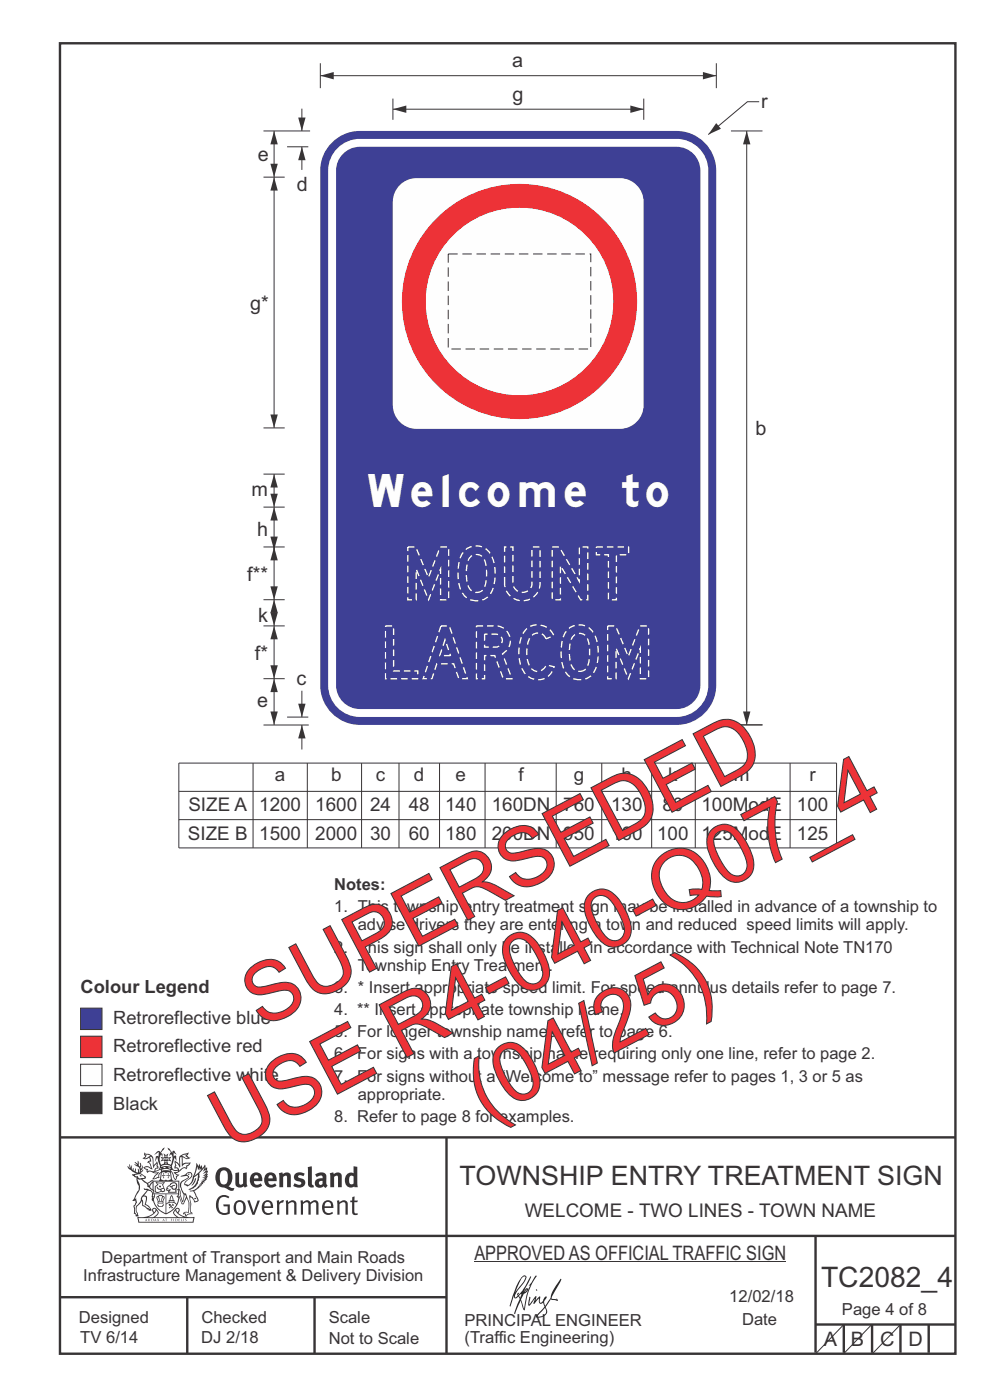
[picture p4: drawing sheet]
<svg xmlns="http://www.w3.org/2000/svg" width="210mm" height="297mm" viewBox="0 0 210 297" stroke-linecap="round" stroke-linejoin="round" font-family="sans-serif">
<g fill="none" stroke="#373435" stroke-width=".51">
<path d="M12.7 9.2h190v278h-190zM12.7 241.3h190M94.7 241.4v45.8M12.7 275.2h82M12.7 262.2h190.1M39.7 275.2v12M66.7 275.2v12M173 262.1v24.9M173 281h29.6M179 281v6M185 281v6M191 281v6"/>
<path d="M197 281v6"/>
</g>
<g fill="#373435">
<path d="M47 248.4a2.55 2.55 0 0 0 0 2.7l.3 .2a.81 .81 0 0 0 1-1v-.5a1.04 1.04 0 0 0-1.1-1.5zM46.3 248.1a1.82 1.82 0 0 1 2.1-.2 1.82 1.82 0 0 1 .9 1.8 2.29 2.29 0 0 1-.8 2l.7 .3h.5l-.2 .6a2.87 2.87 0 0 1-2-.7 2.12 2.12 0 0 1-1.7-3.1z" fill-rule="evenodd"/>
<path d="M49.9 248.9l.8-.2v2a.46 .46 0 0 0 .3 .6 .46 .46 0 0 0 .6-.3v-2.1l.7-.2v2.4l.2 .5-.5 .3-.3-.3a1.02 1.02 0 0 1-1.2 .3 1.02 1.02 0 0 1-.6-1.1z" fill-rule="evenodd"/>
<path d="M54 249.5l-.1 .5h.9a.49 .49 0 0 0-.2-.6 .49 .49 0 0 0-.6 .1zM53.4 249.1a1.34 1.34 0 0 1 1.6-.2 1.34 1.34 0 0 1 .6 1.5v.2h-1.7a.77 .77 0 0 0 .5 .8 .77 .77 0 0 0 .9-.4l.3 .5a1.59 1.59 0 0 1-2 .2 1.59 1.59 0 0 1-.5-2.1z" fill-rule="evenodd"/>
<path d="M57 249.5l-.1 .5h1a.49 .49 0 0 0-.2-.6 .49 .49 0 0 0-.7 .1zM56.4 249.1a1.34 1.34 0 0 1 1.6-.2 1.34 1.34 0 0 1 .7 1.5v.2h-1.8a.77 .77 0 0 0 .5 .8 .77 .77 0 0 0 .9-.4l.4 .5a1.59 1.59 0 0 1-2.1 .2 1.59 1.59 0 0 1-.5-2.1z" fill-rule="evenodd"/>
<path d="M59.2 248.9l.7-.2 .1 .4a.95 .95 0 0 1 1-.3 .95 .95 0 0 1 .7 .8v2.3h-.8v-2.3a.46 .46 0 0 0-.8 .1v2.2h-.8z" fill-rule="evenodd"/>
<path d="M62.6 249.1a1.75 1.75 0 0 1 2-.1l-.2 .5-.6-.2a.43 .43 0 0 0-.6 .3l.4 .3a1.04 1.04 0 0 1 1.2 1.1 1.04 1.04 0 0 1-1.4 1l-1.2-.4 .3-.6 1 .4 .4-.4a.88 .88 0 0 0-1-.5l-.4-.2-.1-.4z" fill-rule="evenodd"/>
<path d="M65.3 247.6l.8-.2 .1 3.8 .3 .2 .1 .4a.88 .88 0 0 1-1 0 .88 .88 0 0 1-.3-1z" fill-rule="evenodd"/>
<path d="M67.8 250.6a.43 .43 0 0 0-.1 .7 .43 .43 0 0 0 .7-.1v-.7zM66.8 249.1a1.7 1.7 0 0 1 2.4 .1v1.9l.3 .4-.4 .5-.5-.4a1.03 1.03 0 0 1-1.7-.1 1.03 1.03 0 0 1 .8-1.5h.7v-.4a.8 .8 0 0 0-1.2 .1z" fill-rule="evenodd"/>
<path d="M70 248.9l.7-.2 .1 .4a.95 .95 0 0 1 1-.3 .95 .95 0 0 1 .7 .8v2.3h-.8v-2.3a.46 .46 0 0 0-.8 .1v2.2h-.8z" fill-rule="evenodd"/>
<path d="M74.3 249.5a1.48 1.48 0 0 0 0 1.7h.5l.2-.1v-1.5l-.3-.2zM75 247.4l.8 .1 .1 4.4h-.7l-.1-.2a1.26 1.26 0 0 1-1.4 0 1.26 1.26 0 0 1-.5-1.3 1.29 1.29 0 0 1 .4-1.4 1.29 1.29 0 0 1 1.4-.1z" fill-rule="evenodd"/>
<path d="M46.4 253.9a1.72 1.72 0 0 1 2.3 0l-.3 .3a1.24 1.24 0 0 0-1.4-.2 1.24 1.24 0 0 0-.6 1.4 1.49 1.49 0 0 0 1.2 1.9l.7-.1v-1.3h-.8l-.1-.4h1.3v1.9a1.93 1.93 0 0 1-2.2 0 1.93 1.93 0 0 1-.7-2.2l.2-.8z" fill-rule="evenodd"/>
<path d="M50.4 255.1a1.65 1.65 0 0 0 .2 2.2 .99 .99 0 0 0 1-1.4 .78 .78 0 0 0-.4-.8 .78 .78 0 0 0-.8 0zM50 254.9a1.33 1.33 0 0 1 1.6-.1 1.33 1.33 0 0 1 .5 1.4 1.31 1.31 0 0 1-1.3 1.6 1.31 1.31 0 0 1-1.2-1.6v-.6z" fill-rule="evenodd"/>
<path d="M52.5 254.7l.4-.1 .9 2.6 .8-2.5h.5l-1.1 3h-.5z" fill-rule="evenodd"/>
<path d="M56.3 255.2l-.2 .7h1.3a.7 .7 0 0 0-.3-.8 .7 .7 0 0 0-.8 .1zM55.9 255a1.22 1.22 0 0 1 1.5-.2 1.22 1.22 0 0 1 .5 1.5h-1.8a.93 .93 0 0 0 .5 1 .93 .93 0 0 0 1.1-.2l.2 .3a1.43 1.43 0 0 1-1.8 .1 1.43 1.43 0 0 1-.6-1.7z" fill-rule="evenodd"/>
<path d="M58.7 254.7l.4-.1 .1 .5 .4-.4 .6-.1-.2 .5a.66 .66 0 0 0-.8 .7v1.9h-.4z" fill-rule="evenodd"/>
<path d="M60.6 254.7l.4-.1 .1 .5a.94 .94 0 0 1 1-.5 .94 .94 0 0 1 .8 .8v2.3h-.5l-.1-2.5a.81 .81 0 0 0-1.2 .3v2.2h-.4z" fill-rule="evenodd"/>
<path d="M63.7 254.7l.5-.1 .1 .5 .4-.3a.78 .78 0 0 1 1.1 .3 .9 .9 0 0 1 1-.5 .9 .9 0 0 1 .8 .8v2.3h-.5l-.1-2.5a.67 .67 0 0 0-1.1 .3v2.2h-.5v-2.4l-.4-.3-.7 .4v2.3h-.5z" fill-rule="evenodd"/>
<path d="M69 255.2l-.1 .7h1.3a.7 .7 0 0 0-.3-.8 .7 .7 0 0 0-.9 .1zM68.7 255a1.22 1.22 0 0 1 1.5-.2 1.22 1.22 0 0 1 .5 1.5h-1.8a.93 .93 0 0 0 .4 1 .93 .93 0 0 0 1.2-.2l.1 .3a1.44 1.44 0 0 1-1.7 .1 1.44 1.44 0 0 1-.6-1.7z" fill-rule="evenodd"/>
<path d="M71.4 254.7l.5-.1 .1 .5a.94 .94 0 0 1 1-.5 .94 .94 0 0 1 .8 .8v2.3h-.5l-.1-2.5a.81 .81 0 0 0-1.2 .3v2.2h-.4z" fill-rule="evenodd"/>
<path d="M74.7 253.9l.5-.1v.9h.7l-.1 .3h-.6v2.2l.1 .2h.5l.1 .3a.75 .75 0 0 1-1.2-.6v-2.1h-.4v-.3h.4z" fill-rule="evenodd"/>
<path d="M30.8 244.9l1.1 .3-.9 .5h-.4l.6-.5zM31.8 245.4h.2a2.44 2.44 0 0 1 .4 1.9l.1 .5 .7-1-.1 .6 .3 .3a.57 .57 0 0 0-.6 .7l-1-.1-.5 .2 .2-.5-.8-.3 .7-.1 .9 .5 .1-.1-.6-1.3-.2-.2h.5zM30.7 244.4l-.1 .5 .2 .4-.6 .4a1.04 1.04 0 0 0 1.4-.1l.2 .6-.3 .1-.2 .4a.94 .94 0 0 1 .8 1.1l-.2-.1a1.16 1.16 0 0 0-1.5-.1l.3 .4 .4 .2 .1 .5 .2 .1 .1-.2a.94 .94 0 0 1 1.1 .2l.8 .1-1.2 1.2a1.13 1.13 0 0 0 1.2-.2l.4-.1-.1-.4 .5-.8a.83 .83 0 0 0-.6 1.1l-.3-.1-.7 .4 1.1-1.4-.5 .1-.5-.1 1.3-.5-.1-.1-.9 .4v-.3l.2-.2 .3 .1 .1-.3-.2-.4v-.6l-.1-.4-.7 1v-.7a1.42 1.42 0 0 0-1.6-1.8z" fill-rule="evenodd"/>
<path d="M38.5 245.2l.5-.2 .7-.1-.6 .3 .8 .5h-.3zM38.3 245.5l.2-.1 .1 2a1.69 1.69 0 0 1 1.6-.6l-.8 .5 .1 .5a1.1 1.1 0 0 0-1.5 .6l-.1-.5-.2-.2h-.5l.3-.4-.3-.7a1.42 1.42 0 0 1 .8 1.1l.2-.1zM37.1 246.2l.1 1-.2 .3 .1 .4h.5l.1 .2a.96 .96 0 0 1-1.1-.1l-.1 .1a1.06 1.06 0 0 0 1.3 .2v.1a.72 .72 0 0 1-1 .2l.3 .5 .6 .2-.4 .2-.1 .6-.2-.3-.4-1.1-.4-.4 .4 .9a1.54 1.54 0 0 0 .7 1.2l.2-.3a.58 .58 0 0 1 .4-.8l.2-.1h-.3l-.5-.3 .9-.5a.93 .93 0 0 1 1.2-.5v.2l.2-.2 .1-.5a.99 .99 0 0 0 .7-.8l-1.3 .1-.3 .2-.1-1.4 .9 .4 .9-.3h-.4l-.5-.4 .4-.7-.6 .2a1.46 1.46 0 0 0-1.4 2.1v.4l-.2-.4z" fill-rule="evenodd"/>
<path d="M35.6 248.9l.2 .1-.1 .3 .4 .1h-.4v.6l-.1-.6h-.3l.3-.1z" fill-rule="evenodd"/>
<path d="M34.6 248.9l.2 .1v.3l.3 .1h-.3l-.1 .6v-.6h-.4l.4-.1z" fill-rule="evenodd"/>
<path d="M34.3 248.8a.57 .57 0 0 1 .9 .2 .57 .57 0 0 1 .9-.2l.2 1.4h-.2a.57 .57 0 0 1-.9 0 .69 .69 0 0 1-1.1 0zM34.2 248.1l-.3 2.1-.2 .4h3l-.2-.4-.3-2.1h-.2v.2l-.8-.1-.8 .1v-.2z" fill-rule="evenodd"/>
<path d="M34.2 252.4a.3 .3 0 0 0 .6 0 .3 .3 0 0 0-.6 0zM33.3 250.9l.3 .3-.3 .4a.79 .79 0 0 0 0 1.3l.8-.2-.1-.3a.55 .55 0 0 1-.7-.6l.1-.1 .2 .3 .3 .2 .8-.2-.4-.7 .4-.4-.7 .2zM33 250.7l1.1 .2 .9-.2-.4 .6 .4 1.2a.56 .56 0 0 1-.8 .3l-.2 .1a.73 .73 0 0 1-.9 .1 .73 .73 0 0 1-.3-1v-.4l.6-.4z" fill-rule="evenodd"/>
<path d="M35.6 251.8l.7-.4a.58 .58 0 0 1 1-.1 .58 .58 0 0 1-.4 .9l-.3-.3a.43 .43 0 0 1 .6-.4 .57 .57 0 0 0-.8 .2l-.2-.1-.3 .1 .4 .2a.55 .55 0 0 0 .9 .4v.5h-1.3l.3-.4-.1-.1-.6 .1 .2-.3-.2-.1zM35.4 251.8l-.1 .2a.39 .39 0 0 0 .2 .6h.3l-.2 .4h1.9l-.1-.8a.86 .86 0 0 0-.1-1.3 .86 .86 0 0 0-1.3 .4z" fill-rule="evenodd"/>
<path d="M36 254.8h.8v.2h-.8zM36.4 253.8l.2 .8h-.4zM36.4 253.5l-.3 .5-.1 .6h-.2v.4l-.7 .4 .2 .1a1.48 1.48 0 0 1 2.1 .2l.2-.1-.6-.5v-.5h-.2l-.1-.6z" fill-rule="evenodd"/>
<path d="M35.8 255.4l.4 .1 .1 .3 .3-.2-.2-.2a.38 .38 0 0 1 .5 .5l-.2-.2-.3 .2 .3 .2-.3 .3-.1-.4-.4 .4-.1-.2 .4-.3-.1-.1-.2 .1z" fill-rule="evenodd"/>
<path d="M34.5 254h.2v.2l-.2 .6h-.2zM33.6 255.3h.9v.2a.55 .55 0 0 1-.8 .4v-.2l-.2-.1zM33.4 254h.2l.2 .8h-.2zM33.6 255l.8-.1 .1 .2h-.8zM33.8 253.7h.5l-.2 1.1h-.1zM33.3 253.8l-.1 .3 .3 1.1a.48 .48 0 0 0-.1 .6 .48 .48 0 0 0 .5 .2h.5a.49 .49 0 0 0 .2-.8l.3-1.1-.1-.3a1.42 1.42 0 0 0-1.5 0z" fill-rule="evenodd"/>
<path d="M33.7 251.5l.4 .1 .1 .3h-.3z" fill-rule="evenodd"/>
<path d="M41.3 250.1l.3-.2-.2 .8-.6 .8h-.2l.5-.7z" fill-rule="evenodd"/>
<path d="M39.7 249l.3-.2 .5 .2a.88 .88 0 0 1-.6 1.1 1.22 1.22 0 0 0-.8 1.3l.5 .2a.72 .72 0 0 0 .9-.4l.5-.8 .2-.6 .8-.6v.2a2.85 2.85 0 0 1-2 2.9l.1 .1a2.13 2.13 0 0 0 1.9-1.5v-.3a2.01 2.01 0 0 0 .3-1.7l1.1-1.3-.4 1 .7-.5-.7 1 .8-.4-.8 .8 .7-.2-.9 .6 .8-.1-.8 .4h.7l-.8 .3 .3 .2h-.4l.2 .3h-.4l.2 .3h-.4l.1 .2h-.1a2.16 2.16 0 0 1-2 1.1l.1 .2 .4-.1a.76 .76 0 0 1 .7 .8l.5 1.2-.6 .2a1.45 1.45 0 0 0-1.1-1.3l.2 1.8-.1 1.8 .4 .3a1.07 1.07 0 0 0-1.2 .4v-.3l-.5-.2a.87 .87 0 0 1 1.1-.1v-.7a4.4 4.4 0 0 0-.6-3.1l-.1-.3h-.2a2.16 2.16 0 0 1-.7-2.2l.3-.4 1.2-.7a.55 .55 0 0 0-.4-.8zM37.8 252.4a.76 .76 0 0 1 .3 1.1l.6 1.6 .4-1.7 .2 .1a.61 .61 0 0 1-.1 .9l-.3 .8-.2 .1-.7-1.6-.3 .1a1.18 1.18 0 0 0 .1-1.4zM41.8 247.5l.2 .7 .3-.5v.6l.4-.5a1.9 1.9 0 0 1-1.2 1.4l-.3 .3zM38.2 249.6l1.4-.2 .2 .2v.3l-.5 .2a1.26 1.26 0 0 0-.9 1.9l.2 .7a1.84 1.84 0 0 1 .1 2.1l-.4-1.4a.96 .96 0 0 0-.4-1.2l-.4 .2a.78 .78 0 0 1 0 1.3l.1 .3h.4l.4 1.1a.38 .38 0 0 0 .2 .4 .38 .38 0 0 0 .4-.1l.6-1.2a2.94 2.94 0 0 1 .4 2.5l-.1 .4h-.8l-.3 .4v.2l.4-.1 .1 .4 .2 .1a1.02 1.02 0 0 1 1.3-.5v-.4l-.3-.1 .1-1.8-.3-1.3h.1a1.14 1.14 0 0 1 .8 1 .63 .63 0 0 0 .8-.2 .63 .63 0 0 0-.2-.9l-.6-1.2 .9-.6 .2-.4h.3l-.1-.2h.4l-.1-.3h.3l-.1-.3 .5-.1-.2-.2 .6-.4v-.2h-.2l.4-.5h-.3l.3-.5-.4 .1 .4-.5v-.3l-.3 .2 .2-.7-.1-.2-.4 .3v-.8l-.6 .8-.2-.8-.2 .5-.3-.7-.1 .6-.5-.8-.1 1.4-.6 1.8a1.81 1.81 0 0 1-1 1.5l-.6-.2a1.75 1.75 0 0 1 1.1-1.2 .75 .75 0 0 0 .1-1.3 .75 .75 0 0 0-1.2 .4z" fill-rule="evenodd"/>
<path d="M41.2 254.1h.3l.2 .2-.4 .1z" fill-rule="evenodd"/>
<path d="M29.4 258.4h11.6l-.1 .8h-11.4zM31.3 258.2l.5-.1a2.48 2.48 0 0 0 1.4-1.3l.3 .5-.5 .6-.5 .3zM32.5 256.6l.3-.2 .2 .1-.3 .7zM37.2 256.8a2.65 2.65 0 0 0 1.8 1.4h-1.1l-.5-.3-.5-.6zM37.4 256.5l.2-.1 .3 .2-.3 .6zM29.2 258.2l.1 1.2h11.8l.2-1.1-.2-.1a4.1 4.1 0 0 1-3.3-.9l.3-.4-.1-.6a1.06 1.06 0 0 0-1.3 1l.2 .4 .6 .5h-4.7l.3-.1a.84 .84 0 0 0 .6-.8 .84 .84 0 0 0-.5-.8l-.3-.2h-.5l-.1 .6 .3 .4a4.2 4.2 0 0 1-3.4 .9z" fill-rule="evenodd"/>
<path d="M31 258.7l.1 .2h-.2zM31 258.5l-.3 .6 .4-.2 .2 .2z" fill-rule="evenodd"/>
<path d="M31.3 258.6h.3v.4a.25 .25 0 0 0 .2-.1 .25 .25 0 0 0-.1-.3h.1a.29 .29 0 0 1 0 .4 .29 .29 0 0 1-.4 0 .29 .29 0 0 1 0-.4z" fill-rule="evenodd"/>
<path d="M32.2 258.6a.22 .22 0 0 1 .3 .2 .22 .22 0 0 1-.3 .2zM32 258.6l.1 .4a.33 .33 0 0 0 .4 0 .33 .33 0 0 0 0-.4 .33 .33 0 0 0-.5 0z" fill-rule="evenodd"/>
<path d="M32.9 258.7l.1 .2h-.2zM32.9 258.5l-.2 .6 .3-.2 .2 .2z" fill-rule="evenodd"/>
<path d="M33.3 258.6h.2l.1 .1 .2-.1-.2 .2 .2 .3-.3-.3-.1 .3h-.1l.2-.3z" fill-rule="evenodd"/>
<path d="M34.7 258.7l.1 .2h-.2zM34.7 258.5l-.3 .6 .4-.2 .2 .2z" fill-rule="evenodd"/>
<path d="M35 258.5h.5l-.2 .1v.5h-.2l.1-.5z" fill-rule="evenodd"/>
<path d="M36.2 258.6l.3-.1-.1 .1v.2h.1h-.1v.3h-.2z" fill-rule="evenodd"/>
<path d="M36.7 258.6h.2v.5h-.2z" fill-rule="evenodd"/>
<path d="M37.3 258.6a.22 .22 0 0 1 .3 .2 .22 .22 0 0 1-.3 .2zM37.1 258.6v.4a.33 .33 0 0 0 .5 0 .33 .33 0 0 0 0-.4 .33 .33 0 0 0-.5 0z" fill-rule="evenodd"/>
<path d="M37.8 258.6l.4-.1-.2 .1v.2h.1h-.1v.2l.2 .1h-.4z" fill-rule="evenodd"/>
<path d="M38.4 258.6h.2l-.1 .4 .2 .1h-.3z" fill-rule="evenodd"/>
<path d="M38.9 258.6h.2v.5h-.2z" fill-rule="evenodd"/>
<path d="M39.3 258.6h.2h-.1l.2 .3-.2 .2-.1-.1v-.1l.2 .1z" fill-rule="evenodd"/>
<path d="M34.2 247.4a1.51 1.51 0 0 1 2 .2 2.67 2.67 0 0 0-2.1 0zM35.7 247.6l.4 .1 .1 .3-.4-.1zM34.6 247.6h.5l.1 .2h-.4zM34 247.8l.3 .2h-.3zM34.9 246.9l.3-.2 .3 .2zM34.9 245.6l.2 .1v.3h-.2zM35 245.1l.2 .2 .2-.2-.1 .3h-.2zM35.1 246.3h.2l.1 .4-.2-.2-.2 .2zM35.3 245.7l.2-.1v.4h-.2zM34.4 245.7h.3l.1 .3-.4 .1 .2-.2zM35.7 245.7h.3l-.2 .2 .2 .2-.4-.1zM32.7 244.9l1-.5-.1 1-.2-.2-.3 .2-.3 1.1 .5-1 .3 .9a1.84 1.84 0 0 1 .2 1.7l.4 .1a2.48 2.48 0 0 1 2.2 0l.2-.2-.2-.7 .7-1.8 .4 .7-.2-1-.2-.1-.2 .3v-.9l.6 .4-.6-.8-.3 .1-.1 .4-.5-.9-.5-.3 .2 .5 .6 .5-.5 .8 .4-.4a2.06 2.06 0 0 1 0 2.3l-.5-.2-.2-.6 .1-.1 .8 .2-.4-.5 .4-.5-.7 .2-.2-.2 .2-.7-.5 .4-.5-.4 .2 .7-.2 .2-.7-.2 .4 .5-.4 .5 .8-.2 .1 .1-.2 .6-.5 .2a2.02 2.02 0 0 1 0-2.2l.3 .5-.1-.7-.3-.1 .8-1.2-.4 .3-.5 .8-.2-.3a.8 .8 0 0 0-.8 .5z" fill-rule="evenodd"/>
<path d="M29.2 250.1l.3 .1a.61 .61 0 0 1 .8 .4l.3 .2a.8 .8 0 0 1 .6 1l.4 .1 .5 .5a1 1 0 0 1 .5 1.1l-.1 .7v-.5h-.1a.96 .96 0 0 0-.8-1.3l-.2-.2h-.7l-.1-.1-.1 .1 .1 .3h.6l-1.2 1.3-.2 1-.4 .6a1.33 1.33 0 0 0-.5 1.8l.2 .5a1.26 1.26 0 0 1-.5-1.5l-.1-.3a1.56 1.56 0 0 0 .4-1.7l-.3 .2 .2-.5a3.2 3.2 0 0 0 .7-3zM30.4 253.9h.4a2.06 2.06 0 0 1-.1 1.6l.7 .5 .4 .4-.6-.1-.8-.6-.1-.9a.51 .51 0 0 1 .1-.9zM28.6 249.3a1.52 1.52 0 0 1 2.1 .5l-1.1 .2-.2-.1-.1-.4h-.5zM27.5 247v.8l-.3-.4h-.1a3.1 3.1 0 0 0 1.9 1.6l-1 .1 .5 .6 .5 .1 .1 1.1a1.84 1.84 0 0 1-.3 2.5l-.4 .9-.3 .4 .2 .1 .4-.1 .1 .4-.2 .5-.3 .2 .1 1.7h.2l.3 .5 .1 .1 .4-.1-.1-.5a1.3 1.3 0 0 1-.1-1.7l.9-1 .1 1.1 .6 .2 .5 .5 .1-.1 .2 .3h.5a1.85 1.85 0 0 0-1.2-1.4l.1-.3a1.39 1.39 0 0 0 0-1.4l-.5-.1 .5-.5a.66 .66 0 0 1 .9-.4 .66 .66 0 0 1 .3 .9l-.1 .4 .2-.1v.2l-.1 .3 .2 .5 .1-.3a2.24 2.24 0 0 0 .1-2.2 .73 .73 0 0 1-.7-.7 .73 .73 0 0 1 .6-.7v-.2a.94 .94 0 0 0-.9 .8 .48 .48 0 0 1-.1-.6 .48 .48 0 0 1 .5-.2l.5-.3a.51 .51 0 0 0-.8 .2l-.5 .2-1-.8h.6l.2-.5-1.2-.7 .5-.5v-.3l-.5 .4 .1-.2a.69 .69 0 0 0 .2-1v.4l-.2 .3v-1.1l-.3-.2 .1 .6-.1 .2-.4-1.3v.7l-.6-.4 .5 .7-.6-.2 .3 .3a1 1 0 0 1 .7 1.4l-.2-.8v.9l-.5-.2v-.8l-.2 .7-.2-.1-.1-.6-.2 .4-.2-.2 .1-.7-.2 .5z" fill-rule="evenodd"/>
<path d="M29.6 249.4l.2-.1 .3 .2z" fill-rule="evenodd"/>
<path d="M32.4 250.5h5.6v2l-.2-.1v-1.7h-5.2v2.5h5.2v-.8l.1 .2-.1 1.1v-.3h-2.5v4a4.1 4.1 0 0 0 2.6-3.6l.1-.1a4 4 0 0 1-2.8 3.9 4.2 4.2 0 0 1-2.8-4.7l.1 1.2 .1-.1a3.8 3.8 0 0 0 2.5 3.4v-4h-2.5l-.2-.9z" fill-rule="evenodd"/>
<circle cx="40" cy="249.1" r=".17"/>
</g>
<path d="M100.6 267.7h66.2" fill="none" stroke="#373435" stroke-width=".21"/>
<g fill="#252726">
<path d="M111.6 273.7l.2-.2-.5 .7zM110.4 274.5l.3 .1-.3 .7-.3-.4zM110.9 270.9l.5-.1a9.3 9.3 0 0 1-2 3.2l-.1 .2 1-2.5zM110.6 271a14.7 14.7 0 0 0-2.2 4.9l-.3 1.2 .1 .1 .8-2.4a.42 .42 0 0 0 .2 .7 .42 .42 0 0 0 .6-.3l.2-.2 .2 .6-1.1 3.1h.2l1.1-2.8 .6 1.9 .2 .2 .2-.5a13.5 13.5 0 0 1 2-6.2l.5-.5-.2-.2-1.6 2.1 .4-.1a14.9 14.9 0 0 0-1.3 5.1l-.4-1.2a1.39 1.39 0 0 1 .2-1.8l.1-.2a.92 .92 0 0 0 .8-1.2 .75 .75 0 0 0-.7 .7l-.2 .2 1.6-3.4h-.1l-.4 .7a10.5 10.5 0 0 1-2.2 3.2l.2-.4a.32 .32 0 0 0-.4 .2 .32 .32 0 0 0 .1 .4l-.5 .4a3.2 3.2 0 0 1 1.1-2.3l.5-.6a2.49 2.49 0 0 0 .7-1.6l-.3-.2z" fill-rule="evenodd"/>
<path d="M115.6 277.5a1.15 1.15 0 0 1 .1 1.3 1.15 1.15 0 0 1-1.2 .5h-.5zM112.3 275.1l-.3 1.7 .3 .2 1.2-1.5-.3 1.1 1.1-1.2a.94 .94 0 0 0 .4 1.2l.5-.3 .3 .9-1.2 1.3a.98 .98 0 0 0-.5 1 1.9 1.9 0 0 0 2.3-1.3l-.1-.3a1.02 1.02 0 0 1 .3-1.4l.5-.9 1.5 .3-.2-.5v.3l-1.1-.2v-.2l2-3.6 .1-.3-.1-.1-1.8 2.7a6.6 6.6 0 0 1-1.5 3l-.2-.2a1.01 1.01 0 0 1 .4-1.4l.1-.2-.3-.2-.3 .5-.2 .5-.5 .4-.2-.4 .1-.9-.2-.1-.8 .9 .2-.9h-.1l-1.4 1.7 .2-1.4v-.1z" fill-rule="evenodd"/>
<path d="M113.7 273.5l.3 .3h-.3z" fill-rule="evenodd"/>
</g>
<path d="M179 281l-6 6.2" fill="none" stroke="#373435" stroke-width=".21"/>
<path d="M17.1 219.8h4.5v4.6h-4.5z" fill-rule="evenodd" fill="#ed3237" stroke="#373435" stroke-width=".21"/>
<path d="M17.1 225.8h4.5v4.5h-4.5z" fill-rule="evenodd" fill="#fefefe" stroke="#373435" stroke-width=".21"/>
<path d="M17.1 231.7h4.5v4.6h-4.5z" fill-rule="evenodd" fill="#373435" stroke="#373435" stroke-width=".21"/>
<path d="M17.1 213.9h4.5v4.5h-4.5z" fill-rule="evenodd" fill="#3e4095" stroke="#373435" stroke-width=".21"/>
<g fill="none" stroke="#373435" stroke-width=".21">
<path d="M37.9 161.9h139.6v18h-139.6zM37.9 173.9h139.6M37.9 167.9h139.6M53.7 161.9v18M65.2 161.9v18M76.7 161.9v18M84.6 161.9v18M93.2 161.9v18M102.9 161.9v18M118 161.9v18M127.6 161.9v18M138.2 161.9v18"/>
<path d="M147.5 161.9v18M167.6 161.9v18M184.9 281l-5.9 6.2M191 281l-5.9 6.2"/>
</g>
<path d="M70.4 30.2a8.4 8.4 0 0 1 5.9-2.4h67.2a8.4 8.4 0 0 1 8.4 8.4v109.2a8.4 8.4 0 0 1-8.4 8.4h-67.2a8.4 8.4 0 0 1-8.4-8.4v-109.2a8.4 8.4 0 0 1 2.5-6zM71.9 31.1a6.7 6.7 0 0 0-2.3 5.1v109.2a6.7 6.7 0 0 0 6.7 6.7h67.2a6.7 6.7 0 0 0 6.7-6.7v-109.2a6.7 6.7 0 0 0-6.7-6.7h-67.2a6.7 6.7 0 0 0-4.4 1.6zM73.1 32.3a5 5 0 0 0-1.8 3.9v109.2a5.1 5.1 0 0 0 5 5h67.2a5.1 5.1 0 0 0 5.1-5v-109.2a5.1 5.1 0 0 0-5.1-5.1h-67.2a5 5 0 0 0-3.2 1.2z" fill-rule="evenodd" fill="#3e4095"/>
<path d="M85.1 39a5 5 0 0 1 3.3-1.2h43.1a5.1 5.1 0 0 1 5 5v43.1a5.1 5.1 0 0 1-5 5.1h-43.1a5.1 5.1 0 0 1-5.1-5.1v-43.1a5 5 0 0 1 1.8-3.8z" fill-rule="evenodd" fill="#fefefe"/>
<circle cx="110.2" cy="64" r="24.9" fill="#ed3237"/>
<circle cx="110.2" cy="64" r="19.9" fill="#fefefe"/>
<path d="M67.9 13.4v5.3M67.9 16.1h84M151.9 13.4v5.3M155.1 27.8h6.6" fill="none" stroke="#373435" stroke-width=".21"/>
<g fill="#373435">
<path d="M67.9 16.1l2.9-.8v1.5z"/>
<path d="M149.1 15.3l2.8 .8-2.8 .7z"/>
</g>
<path d="M158.4 27.8v126" fill="none" stroke="#373435" stroke-width=".21"/>
<g fill="#373435">
<path d="M158.4 27.8l.8 2.8h-1.6z"/>
<path d="M157.6 150.9h1.6l-.8 2.9z"/>
</g>
<path d="M161 21.6h-2.5l-8.3 6.9" fill="none" stroke="#373435" stroke-width=".21"/>
<path d="M151.9 26.1l1 1.2-2.7 1.2z" fill="#373435"/>
<path d="M83.3 23.2h53.3M83.3 20.9v4.5" fill="none" stroke="#373435" stroke-width=".21"/>
<g fill="#373435">
<path d="M83.3 23.2l2.9-.8v1.5z"/>
<path d="M133.7 22.4l2.9 .8-2.9 .7z"/>
</g>
<path d="M55.9 37.6h4.5M58.1 37.6v53.2M136.6 20.9v4.5" fill="none" stroke="#373435" stroke-width=".21"/>
<g fill="#373435">
<path d="M58.1 37.6l.8 2.8h-1.5z"/>
<path d="M57.4 87.9h1.5l-.8 2.9z"/>
</g>
<path d="M55.9 27.8h9.9M64 23.1v4.7M55.9 90.8h4.5M55.9 153.8h9.6" fill="none" stroke="#373435" stroke-width=".21"/>
<path d="M63.3 24.9h1.5l-.8 2.9z" fill="#373435"/>
<path d="M60.9 31.1h4.5M64 31.1v4.9" fill="none" stroke="#373435" stroke-width=".21"/>
<path d="M64 31.1l.8 2.9h-1.5z" fill="#373435"/>
<path d="M64 153.8v5.2" fill="none" stroke="#373435" stroke-width=".21"/>
<path d="M64 153.8l.8 2.9h-1.5z" fill="#373435"/>
<path d="M58.1 27.8v9.8" fill="none" stroke="#373435" stroke-width=".21"/>
<g fill="#373435">
<path d="M57.4 34.7h1.5l-.8 2.9z"/>
<path d="M58.1 27.8l.8 2.8h-1.5z"/>
</g>
<path d="M58.1 132.8v11.2M55.9 144h4.5" fill="none" stroke="#373435" stroke-width=".21"/>
<g fill="#373435">
<path d="M58.1 132.8l.8 2.8h-1.5z"/>
<path d="M57.4 141.1h1.5l-.8 2.9z"/>
</g>
<path d="M58.1 144v9.8" fill="none" stroke="#373435" stroke-width=".21"/>
<g fill="#373435">
<path d="M57.4 150.9h1.5l-.8 2.9z"/>
<path d="M58.1 144l.8 2.8h-1.5z"/>
</g>
<path d="M55.9 132.8h4.5M64 146.5v5.6" fill="none" stroke="#373435" stroke-width=".21"/>
<path d="M63.3 149.3h1.5l-.8 2.8z" fill="#373435"/>
<path d="M55.9 127.2h4.5M58.1 127.2v5.6M60.9 152.1h4.5" fill="none" stroke="#373435" stroke-width=".21"/>
<g fill="#373435">
<path d="M58.1 127.2l.8 2.8h-1.5z"/>
<path d="M57.4 129.9h1.5l-.8 2.9z"/>
</g>
<path d="M58.1 100.6v7M155.1 153.8h6.6" fill="none" stroke="#373435" stroke-width=".21"/>
<g fill="#373435">
<path d="M58.1 100.6l.8 2.8h-1.5z"/>
<path d="M57.4 104.7h1.5l-.8 2.9z"/>
</g>
<path d="M55.9 107.6h4.5M55.9 100.6h4.5M58.1 116v11.2" fill="none" stroke="#373435" stroke-width=".21"/>
<g fill="#373435">
<path d="M58.1 116l.8 2.9h-1.5z"/>
<path d="M57.4 124.4h1.5l-.8 2.8z"/>
</g>
<path d="M55.9 116h4.5M58.1 107.6v9.1" fill="none" stroke="#373435" stroke-width=".21"/>
<g fill="#373435">
<path d="M58.1 107.6l.8 2.8h-1.5z"/>
<path d="M57.4 113.8h1.5l-.8 2.9z"/>
</g>
<path d="M95.1 53.9h30.2v20.1h-30.2z" fill="none" stroke="#373435" stroke-width=".21" stroke-dasharray="2 1" stroke-linecap="butt"/>
<g font-size="17.6" fill="#ed3237">
<text x="55.5" y="218.3" transform="rotate(-28 55.5 218.3)">SUPERSEDED</text>
<text x="103" y="237.8" transform="rotate(-28 103 237.8)">(04/25)</text>
<text x="48.7" y="244.2" transform="rotate(-28 48.7 244.2)">USE R4-040-Q07_4</text>
</g>
<g font-size="11.2" fill="#fefefe">
<text x="86.5" y="127.2">MOUNT</text>
<text x="81.8" y="144">LARCOM</text>
</g>
<g font-size="7" fill="#fefefe">
<text x="78.1" y="107.6">Welcome</text>
<text x="132" y="107.6">to</text>
</g>
<text font-size="6" fill="#373435" x="174.2" y="273">TC2082_4</text>
<text font-size="5.7" fill="#373435" x="97.5" y="251.3">TOWNSHIP ENTRY TREATMENT SIGN</text>
<g font-size="4.2" fill="#373435">
<text x="108.6" y="14.3">a</text>
<text x="108.7" y="21.5">g</text>
<text x="161.4" y="22.8">r</text>
<text x="54.7" y="34.2">e</text>
<text x="63" y="40.5">d</text>
<text x="53" y="65.9">g*</text>
<text x="160.3" y="92.3">b</text>
<text x="53.4" y="105.2">m</text>
<text x="54.5" y="113.6">h</text>
<text x="52.4" y="123.2">f**</text>
<text x="54.8" y="131.9">k</text>
<text x="54.1" y="139.9">f*</text>
<text x="54.6" y="150">e</text>
<text x="62.9" y="145.4">c</text>
<text x="100.6" y="267.2">APPROVED AS OFFICIAL TRAFFIC SIGN</text>
<text x="174.7" y="285.6">A</text>
<text x="180.5" y="285.6">B</text>
<text x="186.7" y="285.6">C</text>
<text x="192.7" y="285.6">D</text>
</g>
<g font-size="4" fill="#373435">
<text x="58.3" y="165.7">a</text>
<text x="70.2" y="165.7">b</text>
<text x="79.7" y="165.7">c</text>
<text x="87.8" y="165.7">d</text>
<text x="96.6" y="165.7">e</text>
<text x="110" y="165.7">f</text>
<text x="121.7" y="165.7">g</text>
<text x="131.8" y="165.7">h</text>
<text x="141.7" y="165.7">k</text>
<text x="155.7" y="165.7">m</text>
<text x="171.7" y="165.7">r</text>
<text x="40" y="172">SIZE A</text>
<text x="55" y="172">1200</text>
<text x="66.9" y="172">1600</text>
<text x="78.5" y="172">24</text>
<text x="86.7" y="172">48</text>
<text x="94.4" y="172">140</text>
<text x="104.3" y="172">160DN</text>
<text x="119.5" y="172">760</text>
<text x="129.6" y="172">130</text>
<text x="140.5" y="172">80</text>
<text x="148.8" y="172">100ModE</text>
<text x="169.1" y="172">100</text>
<text x="39.8" y="178.3">SIZE B</text>
<text x="55" y="178.3">1500</text>
<text x="66.9" y="178.3">2000</text>
<text x="78.5" y="178.3">30</text>
<text x="86.7" y="178.3">60</text>
<text x="94.4" y="178.3">180</text>
<text x="104.3" y="178.3">200DN</text>
<text x="119.5" y="178.3">950</text>
<text x="129.6" y="178.3">160</text>
<text x="139.4" y="178.3">100</text>
<text x="148.8" y="178.3">125ModE</text>
<text x="169.1" y="178.3">125</text>
<text x="111.3" y="258.2">WELCOME - TWO LINES - TOWN NAME</text>
</g>
<g font-size="3.9" fill="#373435">
<text x="17.1" y="210.6">Colour Legend</text>
<text x="24" y="217.1">Retroreflective blue</text>
<text x="24" y="223.2">Retroreflective red</text>
<text x="24" y="229.4">Retroreflective white</text>
<text x="24" y="235.4">Black</text>
</g>
<g font-size="3.5" fill="#373435">
<text x="70.9" y="188.8">Notes:</text>
<text x="70.9" y="193.5">1. This township entry treatment sign may be installed in advance of a township to</text>
<text x="75.9" y="197.4">advise drivers they are entering a town and reduced speed limits will apply.</text>
<text x="70.9" y="202.1">2. This sign shall only be installed in accordance with Technical Note TN170</text>
<text x="75.9" y="206">Township Entry Treatment.</text>
<text x="70.9" y="210.7">3. * Insert appropriate speed limit. For speed annulus details refer to page 7.</text>
<text x="70.9" y="215.4">4. ** Insert appropriate township name.</text>
<text x="70.9" y="220.1">5. For longer township names refer to page 6.</text>
<text x="70.9" y="224.8">6. For signs with a township name requiring only one line, refer to page 2.</text>
<text x="70.9" y="229.4">7. For signs without a “Welcome to” message refer to pages 1, 3 or 5 as</text>
<text x="75.9" y="233.4">appropriate.</text>
<text x="70.9" y="238.1">8. Refer to page 8 for examples.</text>
<text x="21.6" y="267.9">Department of Transport and Main Roads</text>
<text x="17.7" y="271.8">Infrastructure Management &amp; Delivery Division</text>
<text x="16.7" y="280.6">Designed</text>
<text x="42.7" y="280.6">Checked</text>
<text x="69.7" y="280.6">Scale</text>
<text x="98.5" y="281.3">PRINCIPAL ENGINEER</text>
<text x="154.7" y="276.2">12/02/18</text>
<text x="157.4" y="281.2">Date</text>
<text x="178.6" y="278.9">Page 4 of 8</text>
<text x="17" y="284.8">TV 6/14</text>
<text x="42.7" y="284.8">DJ 2/18</text>
<text x="69.7" y="285.2">Not to Scale</text>
<text x="98.5" y="284.8">(Traffic Engineering)</text>
</g>
</svg>
